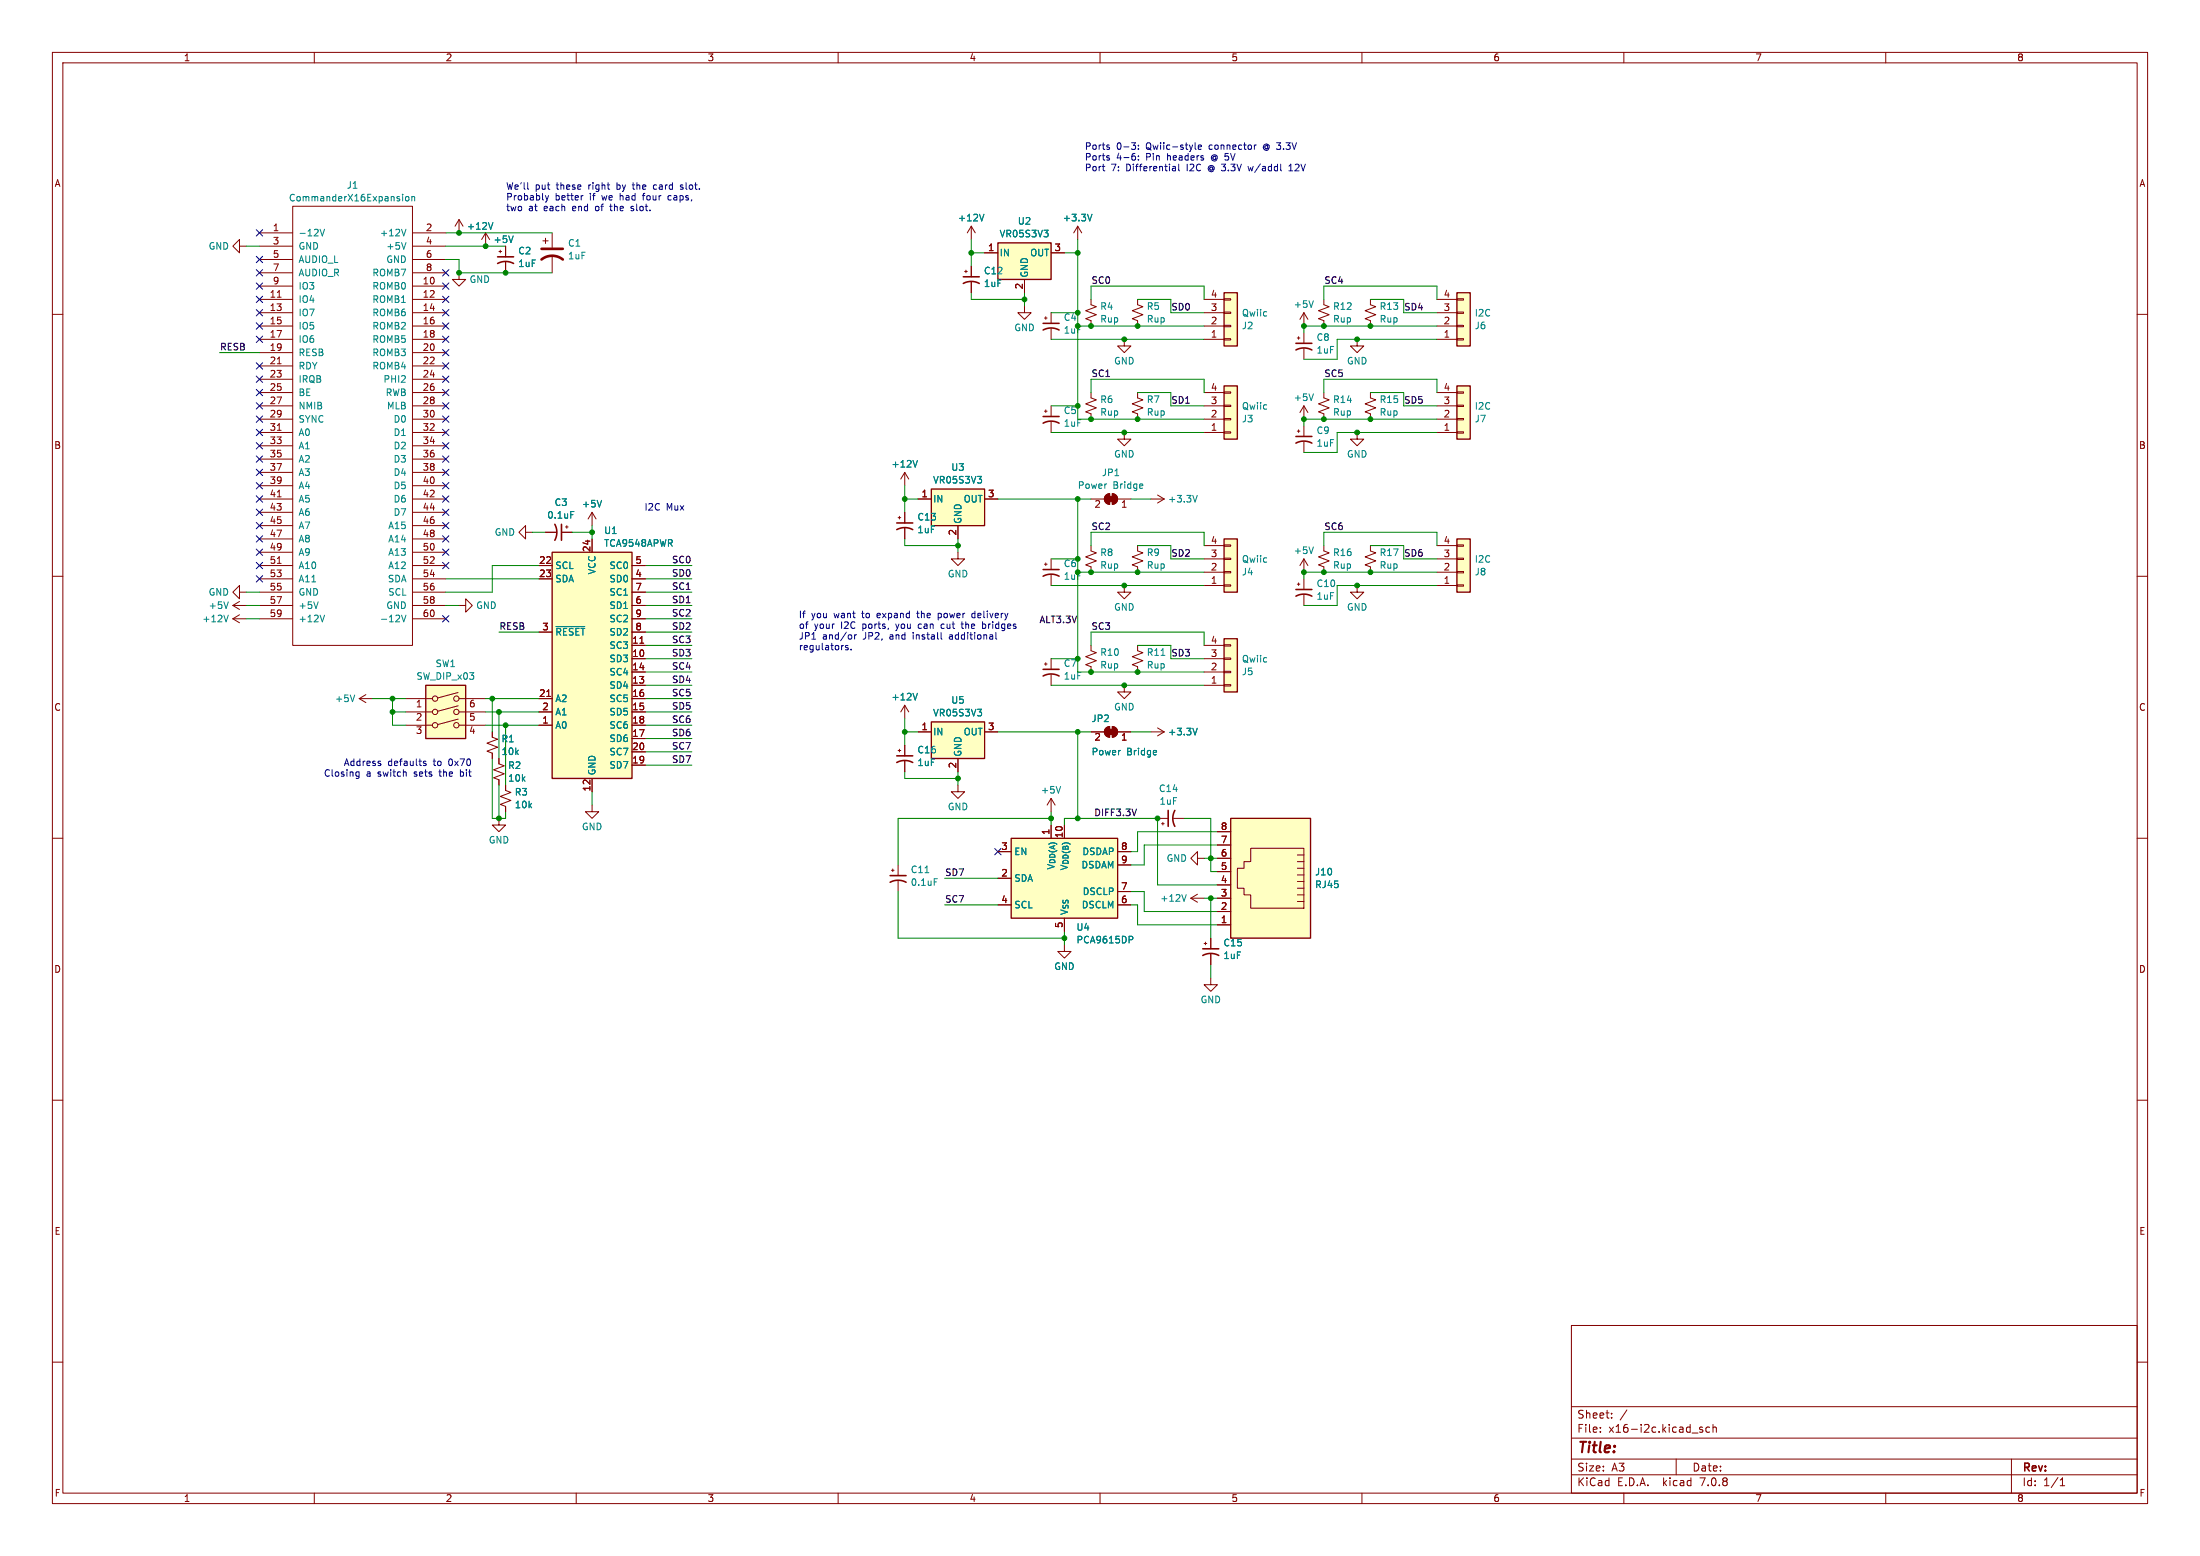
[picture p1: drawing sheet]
<svg xmlns="http://www.w3.org/2000/svg" width="420mm" height="297mm" viewBox="0 0 420 297" stroke-linecap="round" stroke-linejoin="round" font-family="sans-serif">
<g fill="none" stroke="#840000" stroke-width=".19">
<path d="M10 10h400v277h-400zM12 12h396v273h-396zM60 10v2M110 10v2M160 10v2M210 10v2M260 10v2M310 10v2M360 10v2M55.9 39.4h22.8v83.8h-22.8zM10 60h2M45.7 47v-1.3l-1.3 1.3 1.3 1.3v-1.3h1.3"/>
<path d="M49.5 59.7h6.4M49.5 57.2h6.4M49.5 44.5h6.4M49.5 54.6h6.4M49.5 47h6.4M49.5 49.5h6.4M49.5 52.1h6.4M52.9 56.7h.8M78.7 59.7h6.4M78.7 57.2h6.4M78.7 44.5h6.4M78.7 54.6h6.4"/>
<path d="M78.7 47h6.4M78.7 49.5h6.4M78.7 52.1h6.4M87.6 52.1v1.2h1.3l-1.3 1.3-1.2-1.3h1.2M87.6 41.9l-.7 1.3M87.6 41.9v2.6M87.6 41.9l.8 1.3M92.7 44.5l-.8 1.2M92.7 44.5v2.5M92.7 44.5l.8 1.2M95.2 48h.6M95.5 47.8v.5"/>
<path d="M96.5 47v2M96.5 50v2.1M103.6 46h1M104.1 45.5v1M105.4 44.5v2.7M105.4 48.8v3.3M184.1 51.8h.6M184.4 51.6v.5M185.4 43.2v2.5M185.4 50.8v2M185.4 53.8v2.1M185.4 43.2l-.7 1.3"/>
<path d="M185.4 43.2l.8 1.3M188 48.3h2.5M195.6 58.4v1.3h1.2l-1.2 1.3-1.3-1.3h1.3M195.6 53.3v2.6M200.7 59.7v2M200.7 48.3h2.5M205.7 43.2l-.7 1.3M205.7 43.2v2.5M205.7 43.2l.8 1.3M208.3 57.2v1l1 .3-2 .8 2 .8-2 .7 1 .4v1M217.2 57.2v1l1 .3-2 .8 2 .8-2 .7 1 .4v1M229.9 59.7h3.8"/>
<path d="M229.9 57.2h3.8M233.7 57h1.2v.3h-1.2zM233.7 59.6h1.2v.2h-1.2zM248.9 59.7v2.5M248.9 59.7l-.7 1.3M248.9 59.7l.8 1.3M252.7 57.2v1l1 .3-2 .8 2 .8-2 .7 1 .4v1M261.6 57.2v1l1 .3-2 .8 2 .8-2 .7 1 .4v1M274.3 59.7h3.8M274.3 57.2h3.8M278.1 57h1.3v.3h-1.3zM278.1 59.6h1.3v.2h-1.3z"/>
<path d="M408 60h2M49.5 64.8h6.4M49.5 62.2h6.4M49.5 77.5h6.4M49.5 74.9h6.4M49.5 67.3h6.4M49.5 69.9h6.4M49.5 72.4h6.4M52.9 69.4h.8M78.7 64.8h6.4M78.7 62.2h6.4M78.7 77.5h6.4"/>
<path d="M78.7 74.9h6.4M78.7 67.3h6.4M78.7 69.9h6.4M78.7 72.4h6.4M199.4 60.7h.5M199.4 78.5h.5M199.6 60.5v.5M199.6 78.2v.5M200.7 62.7v2.1M200.7 77.5v2M208.3 74.9v1l1 .4-2 .8 2 .8-2 .7 1 .4v1M214.6 64.8v1.2h1.3l-1.3 1.3-1.2-1.3h1.2"/>
<path d="M217.2 74.9v1l1 .4-2 .8 2 .8-2 .7 1 .4v1M229.9 64.8h3.8M229.9 62.2h3.8M229.9 77.5h3.8M229.9 74.9h3.8M233.7 62.1h1.2v.3h-1.2zM233.7 64.6h1.2v.3h-1.2zM233.7 74.8h1.2v.3h-1.2zM233.7 77.3h1.2v.3h-1.2zM233.7 79.9h1.2v.2h-1.2zM247.6 64.5h.6M247.9 64.3v.5"/>
<path d="M248.9 77.5l-.7 1.2M248.9 63.5v2M248.9 66.5v2.1M248.9 77.5v2.5M248.9 77.5l.8 1.2M252.7 74.9v1l1 .4-2 .8 2 .8-2 .7 1 .4v1M259.1 64.8v1.2h1.2l-1.2 1.3-1.3-1.3h1.3M261.6 74.9v1l1 .4-2 .8 2 .8-2 .7 1 .4v1M274.3 64.8h3.8M274.3 62.2h3.8M274.3 77.5h3.8M274.3 74.9h3.8"/>
<path d="M278.1 74.8h1.3v.3h-1.3zM278.1 77.3h1.3v.3h-1.3zM278.1 79.9h1.3v.2h-1.3zM278.1 62.1h1.3v.3h-1.3zM278.1 64.6h1.3v.3h-1.3zM49.5 95.3h6.4M49.5 82.6h6.4M49.5 80h6.4M49.5 85.1h6.4M49.5 87.6h6.4M49.5 90.2h6.4M49.5 92.7h6.4"/>
<path d="M49.5 97.8h6.4M52.9 82.1h.8M52.9 94.8h.8M78.7 95.3h6.4M78.7 82.6h6.4M78.7 80h6.4M78.7 85.1h6.4M78.7 87.6h6.4M78.7 90.2h6.4M78.7 92.7h6.4M78.7 97.8h6.4M113 97.8l-.7 1.3"/>
<path d="M113 97.8v2.5M113 97.8l.8 1.3M171.4 98.8h.6M171.7 98.6v.5M172.7 90.2l-.7 1.2M172.7 90.2v2.5M172.7 97.8v2M172.7 90.2l.8 1.2M175.3 95.3h2.5M188 95.3h2.5M200.7 80.5v2.1M208.3 95.3h2.5"/>
<path d="M211.1 94.5l.7-.3v2.1a1.02 1.02 0 0 1-.9-.7 1.02 1.02 0 0 1 .2-1.1zM212.3 94.2a1.02 1.02 0 0 1 1.1 1.1 1.02 1.02 0 0 1-1.1 1zM213.4 95.3h2.5M214.6 82.6v1.2h1.3l-1.3 1.3-1.2-1.3h1.2M219.7 95.3h2.5M221 94.5l1.2 .8M222.2 95.3l-1.2 .7M229.9 82.6h3.8M229.9 80h3.8M233.7 82.4h1.2v.3h-1.2zM247.6 82.3h.6M247.9 82v.6"/>
<path d="M248.9 81.3v2M248.9 84.3v2.1M259.1 82.6v1.2h1.2l-1.2 1.3-1.3-1.3h1.3M274.3 82.6h3.8M274.3 80h3.8M278.1 82.4h1.3v.3h-1.3zM10 110h2M44.4 115.6l1.3 .7M44.4 115.6h2.6M44.4 118.1l1.3 .8M44.4 118.1h2.6M45.7 113v-1.2l-1.3 1.2 1.3 1.3v-1.3h1.3"/>
<path d="M45.7 114.8l-1.3 .8M45.7 117.3l-1.3 .8M49.5 115.6h6.4M49.5 118.1h6.4M49.5 100.3h6.4M49.5 102.9h6.4M49.5 105.4h6.4M49.5 108h6.4M49.5 110.5h6.4M49.5 113h6.4M52.9 107.5h.8M78.7 115.6h6.4"/>
<path d="M78.7 118.1h6.4M78.7 100.3h6.4M78.7 102.9h6.4M78.7 105.4h6.4M78.7 108h6.4M78.7 110.5h6.4M78.7 113h6.4M87.6 115.6h1.3v-1.3l1.3 1.3-1.3 1.2v-1.2M100.3 101.6v-1.3l-1.2 1.3 1.2 1.3v-1.3h1.3M102.9 108h2.5M102.9 110.5h2.5M104.1 101.6h2.1"/>
<path d="M107.2 101.6h2M107.9 100.6h.6M108.2 100.3v.5M113 102.9v2.5M120.6 115.6h2.6M120.6 118.1h2.6M120.6 108h2.6M120.6 110.5h2.6M120.6 113h2.6M172.7 100.8v2.1M182.9 105.4v1.3h1.2l-1.2 1.3-1.3-1.3h1.3M182.9 100.3v2.6"/>
<path d="M199.4 107.7h.5M199.6 107.4v.6M200.7 106.7v2M200.7 109.7v2.1M208.3 104.1v1.1l1 .3-2 .8 2 .8-2 .7 1 .4v1M214.6 111.8v1.2h1.3l-1.3 1.3-1.2-1.3h1.2M217.2 104.1v1.1l1 .3-2 .8 2 .8-2 .7 1 .4v1M229.9 111.8h3.8M229.9 109.2h3.8M229.9 106.7h3.8M229.9 104.1h3.8M233.7 104h1.2v.3h-1.2z"/>
<path d="M233.7 106.6h1.2v.2h-1.2zM233.7 109.1h1.2v.2h-1.2zM233.7 111.6h1.2v.3h-1.2zM247.6 111.5h.6M247.9 111.3v.5M248.9 106.7v2.5M248.9 110.5v2M248.9 113.5v2.1M248.9 106.7l-.7 1.3M248.9 106.7l.8 1.3M252.7 104.1v1.1l1 .3-2 .8 2 .8-2 .7 1 .4v1M259.1 111.8v1.2h1.2l-1.2 1.3-1.3-1.3h1.3"/>
<path d="M261.6 104.1v1.1l1 .3-2 .8 2 .8-2 .7 1 .4v1M274.3 111.8h3.8M274.3 109.2h3.8M274.3 106.7h3.8M274.3 104.1h3.8M278.1 104h1.3v.3h-1.3zM278.1 106.6h1.3v.2h-1.3zM278.1 109.1h1.3v.2h-1.3zM278.1 111.6h1.3v.3h-1.3zM408 110h2M68.6 133.4l1.2 .7M68.6 133.4h2.5"/>
<path d="M69.8 132.6l-1.2 .8M77.5 133.4h5M77.5 135.9h5M77.5 138.4h5M87.5 137.3l-3.9 1M87.5 134.7l-3.9 1.1M87.5 132.2l-3.9 1M87.6 133.4h5.1M87.6 135.9h5.1M87.6 138.4h5.1M94 139.7v1l1 .4-2 .8 2 .7-2 .8 1 .4v1M102.9 133.4h2.5"/>
<path d="M102.9 135.9h2.5M102.9 138.4h2.5M102.9 120.7h2.5M104.4 132.9h.7M120.6 130.8h2.6M120.6 128.3h2.6M120.6 125.7h2.6M120.6 123.2h2.6M120.6 133.4h2.6M120.6 135.9h2.6M120.6 138.4h2.6M120.6 120.7h2.6"/>
<path d="M122.2 122.8h.7M172.7 134.6v2.6M172.7 134.6l-.7 1.3M172.7 134.6l.8 1.3M175.3 139.7h2.5M188 139.7h2.5M199.4 126.7h.5M199.6 126.5v.5M200.7 125.7v2.1M200.7 128.8v2M208.3 123.2v1l1 .4-2 .7 2 .8-2 .8 1 .4v1M208.3 139.7h2.5"/>
<path d="M211.1 139l.7-.3v2a1.02 1.02 0 0 1-.9-.6 1.02 1.02 0 0 1 .2-1.1zM212.3 138.7a1.02 1.02 0 0 1 1.1 1 1.02 1.02 0 0 1-1.1 1zM213.4 139.7h2.5M214.6 130.8v1.3h1.3l-1.3 1.3-1.2-1.3h1.2M217.2 123.2v1l1 .4-2 .7 2 .8-2 .8 1 .4v1M219.7 139.7h2.5M221 138.9l1.2 .8M222.2 139.7l-1.2 .8M229.9 130.8h3.8M229.9 128.3h3.8M229.9 125.7h3.8M229.9 123.2h3.8"/>
<path d="M233.7 123.1h1.2v.2h-1.2zM233.7 125.6h1.2v.3h-1.2zM233.7 128.1h1.2v.3h-1.2zM233.7 130.7h1.2v.2h-1.2zM10 160h2M95.2 156.2v1.3h1.3l-1.3 1.3-1.2-1.3h1.2M95.2 144.8v1l1.1 .4-2.1 .7 2.1 .8-2.1 .8 1 .3v1.1M96.5 149.9v1l1 .4-2 .7 2 .8-2 .7 1 .4v1M113 153.7v1.2h1.3l-1.3 1.3-1.2-1.3h1.2M113 148.6v2.5M120.6 141h2.6M120.6 146.1h2.6"/>
<path d="M120.6 143.5h2.6M171.4 143.3h.6M171.7 143v.5M172.7 142.2v2.1M172.7 145.3v2M182.9 149.9v1.2h1.2l-1.2 1.3-1.3-1.3h1.3M182.9 144.8v2.5M200.7 152.4l-.8 1.3M200.7 152.4v2.5M200.7 152.4l.7 1.3M221 156.2h2M221.7 157.2h.5"/>
<path d="M222 157v.5M224 156.2h2.1M232.4 158.8h2.5M408 160h2M170.2 166.1h.5M170.4 165.9v.5M171.4 165.1v2M171.4 168.1v2.1M190.5 167.6h2.5M190.5 162.6h2.5M190.5 172.7h2.5M203.2 175.3v2.5"/>
<path d="M213.4 162.6h2.5M213.4 172.7h2.5M213.4 170.2h2.5M213.4 165.1h2.5M227.3 171.5l1.3 .7M227.3 171.5h2.6M228.6 163.8v-1.2l-1.3 1.2 1.3 1.3v-1.3h1.3M228.6 170.7l-1.3 .8M230.1 179.8v.5M231.1 179.1v2M232.4 171.5h2.5M232.4 176.5h2.5"/>
<path d="M232.4 174h2.5M232.4 168.9h2.5M232.4 166.4h2.5M232.4 163.8h2.5M232.4 161.3h2.5M238.8 161.9h10.1v11.5h-10.1v-2.6h-1.3v-1.3h-1.3v-3.8h1.3v-1.2h1.3zM247.6 172.1h1.3M247.6 170.8h1.3M247.6 169.5h1.3M247.6 168.3h1.3M247.6 167h1.3M247.6 165.7h1.3"/>
<path d="M247.6 164.5h1.3M247.6 163.2h1.3M203.2 180.3v1.3h1.3l-1.3 1.3-1.3-1.3h1.3M229.9 180.1h.5M231.1 186.7v1.3h1.3l-1.3 1.2-1.2-1.2h1.2M231.1 182.1v2.1M10 210h2M408 210h2M10 260h2M300 253h108v32h-108zM408 260h2M300 278.5h108"/>
<path d="M300 274.5h108M300 268.5h108M305.5 273.2v.2M305.5 272.5v.1M307.7 270.5v.2M307.7 269.8v.1M310.6 269.1l-1.3 1.9M320 278.5v3M325 272.5l-.3-.1-.3 .2 .1 .2 .5 .2v.3h-.6M326.4 272.5l-.5-.1-.2 .3 .1 .6h.6M327 272.5l.2-.1 .4 .1 .1 .9M327 271.9v1.5"/>
<path d="M384 278.5v6.5M60 285v2M110 285v2M160 285v2M210 285v2M260 285v2M300 281.5h108M310 285v2M360 285v2M393.3 283.6h.9M393.3 282.5l.4-.4v1.5"/>
<circle cx="83.1" cy="135.9" r=".51"/>
<circle cx="83.1" cy="138.4" r=".51"/>
<circle cx="83.1" cy="133.4" r=".51"/>
<circle cx="87.1" cy="133.4" r=".51"/>
<circle cx="87.1" cy="135.9" r=".51"/>
<circle cx="87.1" cy="138.4" r=".51"/>
</g>
<g fill="#ffffc2" stroke="#ffffc2" stroke-width=".19">
<path d="M233.7 55.9h2.5v10.1h-2.5z"/>
<path d="M177.8 93.3h10.2v7h-10.2z"/>
<path d="M233.7 73.7h2.5v10.1h-2.5z"/>
<path d="M177.8 137.8h10.2v7h-10.2z"/>
<path d="M193 160h20.4v15.3h-20.4z"/>
<path d="M234.9 156.2h15.3v22.9h-15.3z"/>
<path d="M233.7 102.9h2.5v10.1h-2.5z"/>
<path d="M233.7 121.9h2.5v10.2h-2.5z"/>
<path d="M278.1 73.7h2.6v10.1h-2.6z"/>
<path d="M278.1 55.9h2.6v10.1h-2.6z"/>
<path d="M81.3 130.8h7.6v10.2h-7.6z"/>
<path d="M278.1 102.9h2.6v10.1h-2.6z"/>
<path d="M190.5 46.4h10.2v6.9h-10.2z"/>
<path d="M105.4 105.4h15.2v43.2h-15.2z"/>
</g>
<g fill="none" stroke="#840000" stroke-width=".25">
<path d="M190.5 46.4h10.2v6.9h-10.2zM233.7 55.9h2.5v10.1h-2.5zM278.1 55.9h2.6v10.1h-2.6zM233.7 73.7h2.5v10.1h-2.5zM278.1 73.7h2.6v10.1h-2.6zM177.8 93.3h10.2v7h-10.2zM105.4 105.4h15.2v43.2h-15.2zM233.7 102.9h2.5v10.1h-2.5zM278.1 102.9h2.6v10.1h-2.6zM81.3 130.8h7.6v10.2h-7.6zM177.8 137.8h10.2v7h-10.2zM233.7 121.9h2.5v10.2h-2.5z"/>
<path d="M234.9 156.2h15.3v22.9h-15.3zM193 160h20.4v15.3h-20.4z"/>
</g>
<g fill="none" stroke="#008484" stroke-width=".19">
<path d="M76.9 37.1v.1M76.9 37.5v.9M77.5 37.6l.3-.1 .3 .3v.3l-.3 .3-.3-.1-.1-.2zM78.6 37.6l.2-.1 .3 .1 .1 .8M78.6 37.5v.9M61.1 43.8l.4 1.2 .5-1.2M77.5 43.8l-.4 1.2M77.5 46.3l-.4 1.3M94.1 42.5l-.4 1.3M98 45l-.5 1.3M187.8 40.9l-.4 1.3M199.3 43.9h.8l-.4 .5"/>
<path d="M200 44.5v.6M208.5 40.9l-.5 1.3M250.7 57.4l-.4 1.3M250.7 75.2l-.4 1.3M109 97.6h.6M114.8 95.5l-.4 1.3M175.1 87.9l-.4 1.3M186.6 90.9h.8l-.4 .5M187.3 91.5v.6M218.1 92.4l.1 .3-.6 .1M228.6 94.6l-.5 1.2M43.6 114.9l-.4 1.2"/>
<path d="M43.6 117.4l-.4 1.3M60.7 114.9l-.4 1.2M62 117.4l-.5 1.3M76.7 117.4l.4 1.3 .4-1.3M106.1 119.6h5.5M250.7 104.4l-.4 1.3M67.7 132.7l-.4 1.2M175.1 132.3l-.4 1.3M186.6 135.4h.8l-.4 .5M187.3 136v.5M221.7 125.1h.7M228.6 139l-.5 1.3"/>
<path d="M202.5 150.1l-.4 1.3M220.7 143.3l.1 .2-.6 .2M176.6 166.6h.7M178.3 167.7h.7M215.5 178.7h.5l.3 .3-.2 .3-.6 .1M226.5 170.8l-.5 1.2"/>
</g>
<g fill="#840000" stroke="#840000" stroke-width=".19">
<path d="M211.6 94.7h1v1.1h-1z"/>
<path d="M212.3 94.2a1.02 1.02 0 0 1 1.1 1.1 1.02 1.02 0 0 1-1.1 1z"/>
<path d="M211.1 94.5l.7-.3v2.1a1.02 1.02 0 0 1-.9-.7 1.02 1.02 0 0 1 .2-1.1z"/>
<path d="M211.6 139.2h1v1h-1z"/>
<path d="M212.3 138.7a1.02 1.02 0 0 1 1.1 1 1.02 1.02 0 0 1-1.1 1z"/>
<path d="M211.1 139l.7-.3v2a1.02 1.02 0 0 1-.9-.6 1.02 1.02 0 0 1 .2-1.1z"/>
</g>
<g fill="none" stroke="#840000" stroke-width=".3">
<path d="M95 50.3a3.2 3.2 0 0 1 3 0M95 49h3M183.9 54.1a3.2 3.2 0 0 1 3 0M183.9 52.8h3M199.1 63a3.2 3.2 0 0 1 3.1 0M199.1 61.7h3.1M199.1 79.5h3.1M247.4 66.8a3.2 3.2 0 0 1 3 0M247.4 65.5h3M171.2 99.8h3M199.1 80.8a3.2 3.2 0 0 1 3.1 0M247.4 84.6a3.2 3.2 0 0 1 3 0"/>
<path d="M247.4 83.3h3M105.9 100.1a3.2 3.2 0 0 1 0 3M107.2 100.1v3M171.2 101.1a3.2 3.2 0 0 1 3 0M199.1 110a3.2 3.2 0 0 1 3.1 0M199.1 108.7h3.1M247.4 113.8a3.2 3.2 0 0 1 3 0M247.4 112.5h3M199.1 129a3.2 3.2 0 0 1 3.1 0M199.1 127.8h3.1M171.2 145.5a3.2 3.2 0 0 1 3 0M171.2 144.3h3"/>
<path d="M223 154.7v3M224.3 154.7a3.2 3.2 0 0 0 0 3M169.9 168.4a3.2 3.2 0 0 1 3.1 0M169.9 167.1h3.1M229.6 182.4a3.2 3.2 0 0 1 3.1 0M229.6 181.1h3.1"/>
</g>
<path d="M103.4 49.5a3.3 3.3 0 0 1 4 0M103.4 47.5h4" fill="none" stroke="#840000" stroke-width=".51"/>
<g fill="none" stroke="#0000c2" stroke-width=".19">
<path d="M100.8 36.1h.1M104.1 37.3l.3 .9M104.4 38.2l-.2 .3M104.7 37.3l-.3 .9M111.3 37.3l-.2 .1M116.4 39.4h.5M116.6 39v1.2M120.7 35.3h.5M120.8 39.4l-.4 .2 .1 .1 .3 .1M120.9 34.9v1.2M122.6 37.3h.5M122.9 37l-.1 1.2"/>
<path d="M125.2 35.3h-.2l-.3 .2 .1 .5 .4 .1M128 37.3h-.2l-.3 .3 .1 .5 .4 .1M130.4 35.4l-.3-.1-.2 .2 .5 .4M130.4 36l-.2 .1h-.3M210.4 31.8h.5M210.8 32.6h.1M211.6 28.1l.2 .2-.2 .2M211.6 30.1l.2 .2-.2 .3M211.6 27.7h.2M211.6 29.7l.2 .1M216 27.2h.8l-.4 .5M216.4 29.3h.3"/>
<path d="M216.5 27.7l.3 .3v.3l-.3 .2M216.5 29.8l.3 .2v.3l-.3 .3M217.3 28.4v.1M217.3 27.7v.2M217.3 29.8v.1M217.3 30.4v.2M224 31.8l.4 .1v.7M224.4 32.5l-.4 .1M224.4 32.1h-.4M225 31.3v1.1l.2 .2M228.2 27.2v1.1l.1 .2M228.8 28.1l.6-.1-.1-.3h-.4l-.1 .2v.6h.5"/>
<path d="M230.8 31.8a.58 .58 0 0 0 0 .8M231.4 29.7a.58 .58 0 0 0 0 .9M238.3 31.8l.2 .8 .2-.6M239.8 27.7l-.3 .2M241.3 27.7a.58 .58 0 0 0 0 .8M246.1 32.6h.7M246.1 31.7l.3-.4v1.3M120.4 40.2h.4M175 117.1h.5M175.2 116.6v1.3M175.5 119.1l-.2 .3v.3l.2 .3M179.1 117.1v1.2"/>
<path d="M179.1 117.9h.4M179.5 117.1h-.4M180.1 119.1l-.3 .1-.1 .2v.4l.4 .2M183.5 119.1h.4M183.6 118.7v1.1l.3 .2M186.1 117.1h-.3l-.3 .2 .1 .6h.5M187.6 119.2l.3-.1 .3 .3-.1 .5h-.5M161.9 123.3l-.3-.1-.2 .2 .1 .2 .4 .1v.3h-.5M162.5 123.9v.1M163.1 121.2v.8M163.5 121.2l-.4 .2M179.7 121.9l.1 .1"/>
<path d="M181.4 121.2h-.1M181.4 121.5l-.2 .2 .2 .3M190.1 120.7v1.1l.2 .2M68.1 148.1h.4M68.1 147.4h.4M68.5 147.3v1.1l-.1 .1-.3 .1M72.5 145.7l.2 .2-.2 .2M72.5 145.3h.2M81.3 145.3h-.3l-.2 .2 .1 .1 .4 .2v.3h-.5M87.9 146.9v1.3M87.9 148.1l.1 .1M88 147.3l-.1 .1"/>
</g>
<g fill="none" stroke="#008400" stroke-width=".19">
<path d="M47 47h2.5M85.1 47h11.4M85.1 49.5h2.5v2.6h17.8M85.1 44.5h20.3M185.4 55.9v1.3h10.2M185.4 48.3h2.6M185.4 45.7v5.1M195.6 55.9v2.5M200.7 59.7h5M203.2 48.3h2.5M205.7 45.7v34.3h24.2M208.3 57.2v-2.6h21.6v2.6"/>
<path d="M217.2 57.2h6.3v2.5h6.4M252.7 57.2v-2.6h21.6v2.6M261.6 57.2h6.4v2.5h6.3M41.9 67.3h7.6M200.7 77.5h5M200.7 64.8h29.2M205.7 62.2h24.2M208.3 74.9v-2.5h21.6v2.5M217.2 74.9h6.3v2.6h6.4M252.7 74.9v-2.5h21.6v2.5M261.6 74.9h6.4v2.6h6.3M274.3 62.2h-25.4v1.3"/>
<path d="M274.3 64.8h-19v3.8h-6.4M172.7 92.7v5.1M172.7 95.3h2.6M190.5 95.3h17.8M200.7 82.6h29.2M205.7 95.3v33h24.2M215.9 95.3h3.8M274.3 80h-25.4v1.3M274.3 82.6h-19v3.8h-6.4M47 115.6h2.5M47 113h2.5M47 118.1h2.5"/>
<path d="M85.1 115.6h2.5M85.1 110.5h17.8M101.6 101.6h2.5M102.9 108h-8.9v5h-8.9M109.2 101.6h3.8M113 100.3v2.6M123.2 115.6h8.9M123.2 113h8.9M123.2 118.1h8.9M123.2 110.5h8.9M123.2 108h8.9M172.7 102.9v1.2h10.2"/>
<path d="M182.9 102.9v2.5M200.7 106.7h5M200.7 111.8h29.2M205.7 109.2h24.2M208.3 104.1v-2.5h21.6v2.5M217.2 104.1h6.3v2.6h6.4M252.7 104.1v-2.5h21.6v2.5M261.6 104.1h6.4v2.6h6.3M274.3 111.8h-19v3.8h-6.4M274.3 109.2h-25.4v1.3M71.1 133.4h6.4M74.9 135.9h2.6"/>
<path d="M74.9 133.4v5h2.6M92.7 135.9h10.2M92.7 138.4h10.2M92.7 133.4h10.2M94 133.4v6.3M95.2 135.9v8.9M95.2 120.7h7.7M96.5 138.4v11.5M123.2 135.9h8.9M123.2 138.4h8.9M123.2 120.7h8.9M123.2 133.4h8.9"/>
<path d="M123.2 128.3h8.9M123.2 123.2h8.9M123.2 130.8h8.9M123.2 125.7h8.9M172.7 137.2v5M172.7 139.7h2.6M190.5 139.7h17.8M200.7 130.8h29.2M200.7 125.7h5M205.7 139.7v16.5M208.3 123.2v-2.5h21.6v2.5M215.9 139.7h3.8"/>
<path d="M217.2 123.2h6.3v2.5h6.4M94 144.8v11.4h2.5v-1.3M95.2 149.9v6.3M113 151.1v2.6M123.2 146.1h8.9M123.2 141h8.9M123.2 143.5h8.9M172.7 147.3v1.3h10.2M182.9 147.3v2.6M200.7 156.2h-29.3v8.9M200.7 154.9v2.6M203.2 157.5v-1.3h17.8v12.7h11.4"/>
<path d="M226.1 156.2h5v10.2h1.3M232.4 158.8h-15.2v3.8h-1.3M171.4 170.2v8.9h31.8M180.3 172.7h10.2M180.3 167.6h10.2M203.2 177.8v2.5M215.9 172.7h1.3v3.8h15.2M215.9 170.2h2.5v3.8h14M229.9 171.5h2.5M229.9 163.8h2.5M231.1 171.5v7.6M232.4 161.3h-14v3.8h-2.5"/>
<path d="M231.1 184.2v2.5"/>
</g>
<g fill="none" stroke="#000084" stroke-width=".19">
<path d="M48.9 56.5l1.2 1.3M48.9 43.8l1.2 1.3M48.9 54l1.2 1.2M48.9 59.1l1.2 1.2M48.9 48.9l1.2 1.2M48.9 51.5l1.2 1.2M50.1 56.5l-1.2 1.3M50.1 43.8l-1.2 1.3M50.1 54l-1.2 1.2M50.1 59.1l-1.2 1.2M50.1 48.9l-1.2 1.2M50.1 51.5l-1.2 1.2"/>
<path d="M84.5 54l1.2 1.2M84.5 56.5l1.2 1.3M84.5 51.5l1.2 1.2M84.5 59.1l1.2 1.2M85.7 54l-1.2 1.2M85.7 56.5l-1.2 1.3M85.7 51.5l-1.2 1.2M85.7 59.1l-1.2 1.2M48.9 79.4l1.2 1.2M48.9 71.8l1.2 1.2M48.9 64.2l1.2 1.2M48.9 76.9l1.2 1.2"/>
<path d="M48.9 69.2l1.2 1.3M48.9 74.3l1.2 1.2M48.9 61.6l1.2 1.2M50.1 79.4l-1.2 1.2M50.1 71.8l-1.2 1.2M50.1 64.2l-1.2 1.2M50.1 76.9l-1.2 1.2M50.1 69.2l-1.2 1.3M50.1 74.3l-1.2 1.2M50.1 61.6l-1.2 1.2M84.5 61.6l1.2 1.2M84.5 76.9l1.2 1.2"/>
<path d="M84.5 79.4l1.2 1.2M84.5 64.2l1.2 1.2M84.5 71.8l1.2 1.2M84.5 66.7l1.2 1.2M84.5 74.3l1.2 1.2M84.5 69.2l1.2 1.3M85.7 61.6l-1.2 1.2M85.7 76.9l-1.2 1.2M85.7 74.3l-1.2 1.2M85.7 66.7l-1.2 1.2M85.7 71.8l-1.2 1.2M85.7 79.4l-1.2 1.2"/>
<path d="M85.7 64.2l-1.2 1.2M85.7 69.2l-1.2 1.3M48.9 97.2l1.2 1.2M48.9 89.6l1.2 1.2M48.9 87l1.2 1.2M48.9 92.1l1.2 1.2M48.9 94.6l1.2 1.3M48.9 81.9l1.2 1.3M48.9 84.5l1.2 1.2M48.9 99.7l1.2 1.2M50.1 89.6l-1.2 1.2M50.1 87l-1.2 1.2"/>
<path d="M50.1 97.2l-1.2 1.2M50.1 99.7l-1.2 1.2M50.1 92.1l-1.2 1.2M50.1 94.6l-1.2 1.3M50.1 81.9l-1.2 1.3M50.1 84.5l-1.2 1.2M84.5 94.6l1.2 1.3M84.5 99.7l1.2 1.2M84.5 92.1l1.2 1.2M84.5 97.2l1.2 1.2M84.5 84.5l1.2 1.2M84.5 81.9l1.2 1.3"/>
<path d="M84.5 87l1.2 1.2M84.5 89.6l1.2 1.2M85.7 94.6l-1.2 1.3M85.7 99.7l-1.2 1.2M85.7 92.1l-1.2 1.2M85.7 97.2l-1.2 1.2M85.7 84.5l-1.2 1.2M85.7 81.9l-1.2 1.3M85.7 87l-1.2 1.2M85.7 89.6l-1.2 1.2M48.9 109.9l1.2 1.2M48.9 102.3l1.2 1.2"/>
<path d="M48.9 107.3l1.2 1.3M48.9 104.8l1.2 1.2M50.1 109.9l-1.2 1.2M50.1 102.3l-1.2 1.2M50.1 107.3l-1.2 1.3M50.1 104.8l-1.2 1.2M84.5 117.5l1.2 1.2M84.5 107.3l1.2 1.3M84.5 102.3l1.2 1.2M84.5 104.8l1.2 1.2M85.7 117.5l-1.2 1.2M85.7 107.3l-1.2 1.3"/>
<path d="M85.7 102.3l-1.2 1.2M85.7 104.8l-1.2 1.2M189.9 162l1.2 1.2M191.1 162l-1.2 1.2"/>
</g>
<g fill="#008400" stroke="#008400" stroke-width=".19">
<circle cx="95.2" cy="156.2" r=".46"/>
<circle cx="95.2" cy="135.9" r=".46"/>
<circle cx="96.5" cy="138.4" r=".46"/>
<circle cx="94" cy="133.4" r=".46"/>
<circle cx="92.7" cy="47" r=".46"/>
<circle cx="87.6" cy="44.5" r=".46"/>
<circle cx="87.6" cy="52.1" r=".46"/>
<circle cx="96.5" cy="52.1" r=".46"/>
<circle cx="74.9" cy="135.9" r=".46"/>
<circle cx="74.9" cy="133.4" r=".46"/>
<circle cx="113" cy="101.6" r=".46"/>
<circle cx="208.3" cy="80" r=".46"/>
<circle cx="217.2" cy="80" r=".46"/>
<circle cx="214.6" cy="82.6" r=".46"/>
<circle cx="214.6" cy="64.8" r=".46"/>
<circle cx="217.2" cy="62.2" r=".46"/>
<circle cx="259.1" cy="64.8" r=".46"/>
<circle cx="252.7" cy="62.2" r=".46"/>
<circle cx="248.9" cy="80" r=".46"/>
<circle cx="252.7" cy="80" r=".46"/>
<circle cx="248.9" cy="62.2" r=".46"/>
<circle cx="259.1" cy="82.6" r=".46"/>
<circle cx="261.6" cy="80" r=".46"/>
<circle cx="261.6" cy="62.2" r=".46"/>
<circle cx="259.1" cy="111.8" r=".46"/>
<circle cx="261.6" cy="109.2" r=".46"/>
<circle cx="248.9" cy="109.2" r=".46"/>
<circle cx="252.7" cy="109.2" r=".46"/>
<circle cx="205.7" cy="62.2" r=".46"/>
<circle cx="208.3" cy="62.2" r=".46"/>
<circle cx="205.7" cy="77.5" r=".46"/>
<circle cx="205.7" cy="59.7" r=".46"/>
<circle cx="205.7" cy="48.3" r=".46"/>
<circle cx="195.6" cy="57.2" r=".46"/>
<circle cx="185.4" cy="48.3" r=".46"/>
<circle cx="182.9" cy="104.1" r=".46"/>
<circle cx="172.7" cy="95.3" r=".46"/>
<circle cx="205.7" cy="106.7" r=".46"/>
<circle cx="205.7" cy="95.3" r=".46"/>
<circle cx="217.2" cy="109.2" r=".46"/>
<circle cx="208.3" cy="109.2" r=".46"/>
<circle cx="205.7" cy="109.2" r=".46"/>
<circle cx="214.6" cy="111.8" r=".46"/>
<circle cx="200.7" cy="156.2" r=".46"/>
<circle cx="205.7" cy="156.2" r=".46"/>
<circle cx="182.9" cy="148.6" r=".46"/>
<circle cx="205.7" cy="139.7" r=".46"/>
<circle cx="172.7" cy="139.7" r=".46"/>
<circle cx="221" cy="156.2" r=".46"/>
<circle cx="203.2" cy="179.1" r=".46"/>
<circle cx="231.1" cy="171.5" r=".46"/>
<circle cx="231.1" cy="163.8" r=".46"/>
<circle cx="205.7" cy="125.7" r=".46"/>
<circle cx="208.3" cy="128.3" r=".46"/>
<circle cx="214.6" cy="130.8" r=".46"/>
<circle cx="217.2" cy="128.3" r=".46"/>
</g>
<text font-size="2.8" fill="#840000" x="301" y="277.9">Title:</text>
<g font-size="2.1" fill="#840000">
<text x="301" y="273.7">File:</text>
<text x="301" y="271">Sheet:</text>
<text x="307.1" y="273.7">x16-i2c.kicad_sch</text>
<text x="301" y="281.1">Size:</text>
<text x="307.6" y="281.1">A3</text>
<text x="323" y="281.1">Date:</text>
<text x="386" y="281.3">Rev:</text>
<text x="301" y="283.9">KiCad</text>
<text x="308.7" y="283.9">E.D.A.</text>
<text x="317.6" y="283.9">kicad</text>
<text x="324.8" y="283.9">7.0.8</text>
<text x="386" y="283.9">Id:</text>
<text x="390.1" y="283.9">1/1</text>
</g>
<g font-size="1.8" fill="#840000">
<text x="35" y="11.9">1</text>
<text x="85" y="11.9">2</text>
<text x="135" y="11.9">3</text>
<text x="185" y="11.9">4</text>
<text x="235" y="11.9">5</text>
<text x="285" y="11.9">6</text>
<text x="335" y="11.9">7</text>
<text x="385" y="11.9">8</text>
<text x="10.3" y="35.9">A</text>
<text x="408.3" y="35.9">A</text>
<text x="52" y="44.2">1</text>
<text x="52" y="46.7">3</text>
<text x="81.2" y="44.2">2</text>
<text x="81.2" y="46.7">4</text>
<text x="52" y="49.3">5</text>
<text x="52" y="51.8">7</text>
<text x="81.2" y="49.3">6</text>
<text x="81.2" y="51.8">8</text>
<text x="188.5" y="48">1</text>
<text x="201.2" y="48">3</text>
<text x="51.4" y="56.9">11</text>
<text x="51.4" y="59.4">13</text>
<text x="52" y="54.4">9</text>
<text x="80.6" y="54.4">10</text>
<text x="80.6" y="56.9">12</text>
<text x="80.6" y="59.4">14</text>
<text x="195.3" y="55.3" transform="rotate(-90 195.3 55.3)">2</text>
<text x="231.1" y="59.4">3</text>
<text x="231.1" y="56.9">4</text>
<text x="275.5" y="59.4">3</text>
<text x="275.5" y="56.9">4</text>
<text x="51.4" y="62">15</text>
<text x="51.4" y="64.5">17</text>
<text x="80.6" y="62">16</text>
<text x="80.6" y="64.5">18</text>
<text x="231.1" y="64.5">1</text>
<text x="231.1" y="62">2</text>
<text x="275.5" y="64.5">1</text>
<text x="275.5" y="62">2</text>
<text x="51.4" y="67.1">19</text>
<text x="51.4" y="69.6">21</text>
<text x="80.6" y="67.1">20</text>
<text x="80.6" y="69.6">22</text>
<text x="51.4" y="72.1">23</text>
<text x="51.4" y="74.7">25</text>
<text x="51.4" y="77.2">27</text>
<text x="80.6" y="72.1">24</text>
<text x="80.6" y="74.7">26</text>
<text x="80.6" y="77.2">28</text>
<text x="231.1" y="77.2">3</text>
<text x="231.1" y="74.7">4</text>
<text x="275.5" y="77.2">3</text>
<text x="275.5" y="74.7">4</text>
<text x="51.4" y="79.8">29</text>
<text x="51.4" y="82.3">31</text>
<text x="80.6" y="79.8">30</text>
<text x="80.6" y="82.3">32</text>
<text x="231.1" y="82.3">1</text>
<text x="231.1" y="79.8">2</text>
<text x="275.5" y="82.3">1</text>
<text x="275.5" y="79.8">2</text>
<text x="10.3" y="85.9">B</text>
<text x="51.4" y="84.8">33</text>
<text x="51.4" y="87.4">35</text>
<text x="51.4" y="89.9">37</text>
<text x="80.6" y="84.8">34</text>
<text x="80.6" y="87.4">36</text>
<text x="80.6" y="89.9">38</text>
<text x="408.2" y="85.9">B</text>
<text x="51.4" y="92.5">39</text>
<text x="51.4" y="95">41</text>
<text x="80.6" y="92.5">40</text>
<text x="80.6" y="95">42</text>
<text x="175.8" y="95">1</text>
<text x="188.5" y="95">3</text>
<text x="51.4" y="97.5">43</text>
<text x="51.4" y="100.1">45</text>
<text x="80.6" y="97.5">44</text>
<text x="80.6" y="100.1">46</text>
<text x="208.8" y="97.2">2</text>
<text x="213.9" y="97.2">1</text>
<text x="51.4" y="102.6">47</text>
<text x="51.4" y="105.2">49</text>
<text x="51.4" y="107.7">51</text>
<text x="80.6" y="102.6">48</text>
<text x="80.6" y="105.2">50</text>
<text x="80.6" y="107.7">52</text>
<text x="102.8" y="107.7">22</text>
<text x="112.8" y="105.5" transform="rotate(-90 112.8 105.5)">24</text>
<text x="121.2" y="107.7">5</text>
<text x="182.6" y="102.3" transform="rotate(-90 182.6 102.3)">2</text>
<text x="231.1" y="106.4">3</text>
<text x="231.1" y="103.9">4</text>
<text x="275.5" y="106.4">3</text>
<text x="275.5" y="103.9">4</text>
<text x="51.4" y="110.2">53</text>
<text x="51.4" y="112.8">55</text>
<text x="80.6" y="110.2">54</text>
<text x="80.6" y="112.8">56</text>
<text x="102.8" y="110.2">23</text>
<text x="121.2" y="110.2">4</text>
<text x="121.2" y="112.8">7</text>
<text x="231.1" y="111.5">1</text>
<text x="231.1" y="109">2</text>
<text x="275.5" y="111.5">1</text>
<text x="275.5" y="109">2</text>
<text x="51.4" y="115.3">57</text>
<text x="51.4" y="117.9">59</text>
<text x="80.6" y="115.3">58</text>
<text x="80.6" y="117.9">60</text>
<text x="121.2" y="115.3">6</text>
<text x="121.2" y="117.9">9</text>
<text x="103.4" y="120.4">3</text>
<text x="120.6" y="125.5">10</text>
<text x="120.6" y="122.9">11</text>
<text x="121.2" y="120.4">8</text>
<text x="231.1" y="125.5">3</text>
<text x="231.1" y="122.9">4</text>
<text x="120.6" y="130.6">13</text>
<text x="120.6" y="128">14</text>
<text x="231.1" y="130.6">1</text>
<text x="231.1" y="128">2</text>
<text x="10.3" y="135.9">C</text>
<text x="79.3" y="135.3">1</text>
<text x="79.3" y="137.9">2</text>
<text x="89.5" y="137.9">5</text>
<text x="89.5" y="135.3">6</text>
<text x="102.8" y="133.1">21</text>
<text x="103.4" y="135.6">2</text>
<text x="120.6" y="135.6">15</text>
<text x="120.6" y="133.1">16</text>
<text x="408.2" y="135.9">C</text>
<text x="79.3" y="140.4">3</text>
<text x="89.5" y="140.4">4</text>
<text x="103.4" y="138.2">1</text>
<text x="120.6" y="140.7">17</text>
<text x="120.6" y="138.2">18</text>
<text x="120.6" y="143.3">20</text>
<text x="175.8" y="139.4">1</text>
<text x="188.5" y="139.4">3</text>
<text x="208.8" y="141.7">2</text>
<text x="213.9" y="141.7">1</text>
<text x="120.6" y="145.8">19</text>
<text x="182.6" y="146.8" transform="rotate(-90 182.6 146.8)">2</text>
<text x="112.8" y="151.2" transform="rotate(-90 112.8 151.2)">12</text>
<text x="200.4" y="159.5" transform="rotate(-90 200.4 159.5)">1</text>
<text x="202.9" y="160.1" transform="rotate(-90 202.9 160.1)">10</text>
<text x="233" y="161">7</text>
<text x="233" y="158.5">8</text>
<text x="191.1" y="167.4">2</text>
<text x="191.1" y="162.3">3</text>
<text x="213.9" y="162.3">8</text>
<text x="213.9" y="164.8">9</text>
<text x="233" y="166.1">5</text>
<text x="233" y="163.6">6</text>
<text x="191.1" y="172.5">4</text>
<text x="213.9" y="172.5">6</text>
<text x="213.9" y="169.9">7</text>
<text x="233" y="173.7">2</text>
<text x="233" y="171.2">3</text>
<text x="233" y="168.7">4</text>
<text x="202.9" y="177.2" transform="rotate(-90 202.9 177.2)">5</text>
<text x="233" y="176.3">1</text>
<text x="10.3" y="185.9">D</text>
<text x="408.2" y="185.9">D</text>
<text x="10.3" y="235.9">E</text>
<text x="408.3" y="235.9">E</text>
<text x="10.3" y="285.9">F</text>
<text x="35" y="286.9">1</text>
<text x="85" y="286.9">2</text>
<text x="135" y="286.9">3</text>
<text x="185" y="286.9">4</text>
<text x="235" y="286.9">5</text>
<text x="285" y="286.9">6</text>
<text x="335" y="286.9">7</text>
<text x="385" y="286.9">8</text>
<text x="408.3" y="285.9">F</text>
</g>
<g font-size="1.8" fill="#0000c2">
<text x="207" y="28.7">Ports</text>
<text x="213.1" y="28.7">0-3:</text>
<text x="218.9" y="28.7">Qwiic-style</text>
<text x="231.1" y="28.7">connector</text>
<text x="241.6" y="28.7">@ 3.3V</text>
<text x="207" y="30.7">Ports</text>
<text x="207" y="32.8">Port</text>
<text x="212.1" y="32.8">7:</text>
<text x="213.1" y="30.7">4-6:</text>
<text x="215.1" y="32.8">Differential</text>
<text x="218.9" y="30.7">Pin</text>
<text x="223.1" y="30.7">headers</text>
<text x="226.9" y="32.8">I2C</text>
<text x="231.1" y="32.8">@ 3.3V</text>
<text x="231.7" y="30.7">@ 5V</text>
<text x="239.2" y="32.8">w/addl</text>
<text x="247.1" y="32.8">12V</text>
<text x="96.5" y="36.3">We'll</text>
<text x="96.5" y="38.3">Probably</text>
<text x="96.5" y="40.4">two</text>
<text x="100.9" y="40.4">at</text>
<text x="102.2" y="36.3">put</text>
<text x="103.9" y="40.4">each</text>
<text x="106" y="38.3">better</text>
<text x="106.4" y="36.3">these</text>
<text x="109.6" y="40.4">end</text>
<text x="112.6" y="36.3">right</text>
<text x="112.7" y="38.3">if</text>
<text x="114.1" y="40.4">of</text>
<text x="115.2" y="38.3">we</text>
<text x="117.2" y="40.4">the</text>
<text x="118.2" y="36.3">by</text>
<text x="118.8" y="38.3">had</text>
<text x="121.3" y="40.4">slot.</text>
<text x="121.5" y="36.3">the</text>
<text x="123.4" y="38.3">four</text>
<text x="125.6" y="36.3">card</text>
<text x="128.4" y="38.3">caps,</text>
<text x="131" y="36.3">slot.</text>
<text x="122.9" y="97.5">I2C</text>
<text x="127.2" y="97.5">Mux</text>
<text x="152.4" y="118.1">If</text>
<text x="154.9" y="118.1">you</text>
<text x="159.3" y="118.1">want</text>
<text x="164.9" y="118.1">to</text>
<text x="167.9" y="118.1">expand</text>
<text x="175.8" y="118.1">the</text>
<text x="179.9" y="118.1">power</text>
<text x="186.6" y="118.1">delivery</text>
<text x="152.4" y="120.1">of</text>
<text x="152.4" y="122.2">JP1</text>
<text x="152.4" y="124.2">regulators.</text>
<text x="155.4" y="120.1">your</text>
<text x="157" y="122.2">and/or</text>
<text x="160.7" y="120.1">I2C</text>
<text x="164.9" y="122.2">JP2,</text>
<text x="164.9" y="120.1">ports,</text>
<text x="170.1" y="122.2">and</text>
<text x="171.5" y="120.1">you</text>
<text x="174.7" y="122.2">install</text>
<text x="176" y="120.1">can</text>
<text x="180.5" y="120.1">cut</text>
<text x="181.9" y="122.2">additional</text>
<text x="184.7" y="120.1">the</text>
<text x="188.8" y="120.1">bridges</text>
<text x="61.7" y="148.3">Closing</text>
<text x="65.5" y="146.3">Address</text>
<text x="69.9" y="148.3">a</text>
<text x="72.2" y="148.3">switch</text>
<text x="74" y="146.3">defaults</text>
<text x="79.3" y="148.3">sets</text>
<text x="82.9" y="146.3">to</text>
<text x="84.4" y="148.3">the</text>
<text x="85.9" y="146.3">0x70</text>
<text x="88.5" y="148.3">bit</text>
</g>
<g font-size="1.8" fill="#008484">
<text x="55.1" y="38.6">CommanderX16Expansion</text>
<text x="66.1" y="36.2">J1</text>
<text x="39.7" y="47.9">GND</text>
<text x="56.9" y="45.3">-12V</text>
<text x="56.9" y="47.9">GND</text>
<text x="72.4" y="45.3">+12V</text>
<text x="73.7" y="47.9">+5V</text>
<text x="89" y="44">+12V</text>
<text x="94.1" y="46.6">+5V</text>
<text x="108.3" y="47.3">C1</text>
<text x="182.8" y="42.5">+12V</text>
<text x="190.7" y="45.5">VR05S3V3</text>
<text x="194.2" y="43.1">U2</text>
<text x="202.8" y="42.5">+3.3V</text>
<text x="56.9" y="50.4">AUDIO_L</text>
<text x="56.9" y="52.9">AUDIO_R</text>
<text x="71" y="52.9">ROMB7</text>
<text x="73.7" y="50.4">GND</text>
<text x="98.8" y="48.7">C2</text>
<text x="98.8" y="51.2">1uF</text>
<text x="108.3" y="49.7">1uF</text>
<text x="187.7" y="52.6">C12</text>
<text x="190.8" y="49.1">IN</text>
<text x="196.4" y="53.1" transform="rotate(-90 196.4 53.1)">GND</text>
<text x="196.6" y="49.1">OUT</text>
<text x="56.9" y="58">IO4</text>
<text x="56.9" y="55.5">IO3</text>
<text x="71" y="55.5">ROMB0</text>
<text x="71" y="58">ROMB1</text>
<text x="89.5" y="54.2">GND</text>
<text x="187.7" y="55">1uF</text>
<text x="209.9" y="59.3">R4</text>
<text x="218.8" y="59.3">R5</text>
<text x="246.9" y="59">+5V</text>
<text x="254.4" y="59.3">R12</text>
<text x="263.3" y="59.3">R13</text>
<text x="56.9" y="60.6">IO7</text>
<text x="56.9" y="63.1">IO5</text>
<text x="56.9" y="65.6">IO6</text>
<text x="71" y="60.6">ROMB6</text>
<text x="71" y="63.1">ROMB2</text>
<text x="71" y="65.6">ROMB5</text>
<text x="193.5" y="63.4">GND</text>
<text x="203" y="61.4">C4</text>
<text x="203" y="63.9">1uF</text>
<text x="209.9" y="61.8">Rup</text>
<text x="218.8" y="61.8">Rup</text>
<text x="237" y="63">J2</text>
<text x="237" y="60.6">Qwiic</text>
<text x="251.2" y="65.3">C8</text>
<text x="254.4" y="61.8">Rup</text>
<text x="263.3" y="61.8">Rup</text>
<text x="281.4" y="63">J6</text>
<text x="281.4" y="60.6">I2C</text>
<text x="56.9" y="68.2">RESB</text>
<text x="56.9" y="70.7">RDY</text>
<text x="71" y="68.2">ROMB3</text>
<text x="71" y="70.7">ROMB4</text>
<text x="212.6" y="69.8">GND</text>
<text x="251.2" y="67.7">1uF</text>
<text x="257" y="69.8">GND</text>
<text x="56.9" y="73.3">IRQB</text>
<text x="56.9" y="75.8">BE</text>
<text x="73.1" y="73.3">PHI2</text>
<text x="73.5" y="75.8">RWB</text>
<text x="209.9" y="77.1">R6</text>
<text x="218.8" y="77.1">R7</text>
<text x="246.9" y="76.7">+5V</text>
<text x="254.4" y="77.1">R14</text>
<text x="263.3" y="77.1">R15</text>
<text x="56.9" y="78.3">NMIB</text>
<text x="56.9" y="80.9">SYNC</text>
<text x="56.9" y="83.4">A0</text>
<text x="73.8" y="78.3">MLB</text>
<text x="75" y="80.9">D0</text>
<text x="75" y="83.4">D1</text>
<text x="203" y="79.2">C5</text>
<text x="203" y="81.7">1uF</text>
<text x="209.9" y="79.5">Rup</text>
<text x="218.8" y="79.5">Rup</text>
<text x="237" y="80.8">J3</text>
<text x="237" y="78.4">Qwiic</text>
<text x="251.2" y="83">C9</text>
<text x="254.4" y="79.5">Rup</text>
<text x="263.3" y="79.5">Rup</text>
<text x="281.4" y="80.8">J7</text>
<text x="281.4" y="78.4">I2C</text>
<text x="56.9" y="86">A1</text>
<text x="56.9" y="88.5">A2</text>
<text x="75" y="86">D2</text>
<text x="75" y="88.5">D3</text>
<text x="170.1" y="89.4">+12V</text>
<text x="212.6" y="87.5">GND</text>
<text x="251.2" y="85.5">1uF</text>
<text x="257" y="87.5">GND</text>
<text x="56.9" y="91">A3</text>
<text x="56.9" y="93.6">A4</text>
<text x="75" y="91">D4</text>
<text x="75" y="93.6">D5</text>
<text x="178" y="92.5">VR05S3V3</text>
<text x="181.5" y="90.1">U3</text>
<text x="205.7" y="93.5">Power</text>
<text x="210.3" y="91.1">JP1</text>
<text x="212.5" y="93.5">Bridge</text>
<text x="56.9" y="96.1">A5</text>
<text x="56.9" y="98.7">A6</text>
<text x="56.9" y="101.2">A7</text>
<text x="74" y="101.2">A15</text>
<text x="75" y="96.1">D6</text>
<text x="75" y="98.7">D7</text>
<text x="104.4" y="99.2">0.1uF</text>
<text x="105.8" y="96.8">C3</text>
<text x="111" y="97.1">+5V</text>
<text x="175" y="102">1uF</text>
<text x="175" y="99.5">C13</text>
<text x="178.1" y="96.1">IN</text>
<text x="183.7" y="100.1" transform="rotate(-90 183.7 100.1)">GND</text>
<text x="183.9" y="96.1">OUT</text>
<text x="222.9" y="96.1">+3.3V</text>
<text x="56.9" y="103.7">A8</text>
<text x="56.9" y="106.3">A9</text>
<text x="74" y="103.7">A14</text>
<text x="74" y="106.3">A13</text>
<text x="94.3" y="102.5">GND</text>
<text x="115.2" y="102.1">U1</text>
<text x="115.2" y="104.6">TCA9548APWR</text>
<text x="209.9" y="106.3">R8</text>
<text x="218.8" y="106.3">R9</text>
<text x="237" y="107.6">Qwiic</text>
<text x="246.9" y="106">+5V</text>
<text x="254.4" y="106.3">R16</text>
<text x="263.3" y="106.3">R17</text>
<text x="281.4" y="107.6">I2C</text>
<text x="39.7" y="113.9">GND</text>
<text x="56.9" y="108.8">A10</text>
<text x="56.9" y="111.4">A11</text>
<text x="56.9" y="113.9">GND</text>
<text x="74" y="111.4">SDA</text>
<text x="74" y="108.8">A12</text>
<text x="74" y="113.9">SCL</text>
<text x="105.9" y="108.8">SCL</text>
<text x="105.9" y="111.4">SDA</text>
<text x="113.9" y="109.7" transform="rotate(-90 113.9 109.7)">VCC</text>
<text x="116.2" y="111.4">SD0</text>
<text x="116.2" y="108.8">SC0</text>
<text x="116.2" y="113.9">SC1</text>
<text x="180.8" y="110.4">GND</text>
<text x="203" y="108.4">C6</text>
<text x="203" y="110.9">1uF</text>
<text x="209.9" y="108.8">Rup</text>
<text x="218.8" y="108.8">Rup</text>
<text x="237" y="110">J4</text>
<text x="251.2" y="112.2">C10</text>
<text x="254.4" y="108.8">Rup</text>
<text x="263.3" y="108.8">Rup</text>
<text x="281.4" y="110">J8</text>
<text x="38.5" y="119">+12V</text>
<text x="39.7" y="116.4">+5V</text>
<text x="56.9" y="116.4">+5V</text>
<text x="56.9" y="119">+12V</text>
<text x="72.4" y="119">-12V</text>
<text x="73.7" y="116.4">GND</text>
<text x="90.8" y="116.4">GND</text>
<text x="116.2" y="116.4">SD1</text>
<text x="116.2" y="119">SC2</text>
<text x="212.6" y="116.8">GND</text>
<text x="251.2" y="114.7">1uF</text>
<text x="257" y="116.8">GND</text>
<text x="105.9" y="121.5">~{RESET}</text>
<text x="116.2" y="124.1">SC3</text>
<text x="116.2" y="121.5">SD2</text>
<text x="209.9" y="125.4">R10</text>
<text x="218.8" y="125.4">R11</text>
<text x="79.4" y="130">SW_DIP_x03</text>
<text x="83.1" y="127.5">SW1</text>
<text x="116.2" y="126.6">SD3</text>
<text x="116.2" y="131.7">SD4</text>
<text x="116.2" y="129.1">SC4</text>
<text x="203" y="127.5">C7</text>
<text x="203" y="129.9">1uF</text>
<text x="209.9" y="127.8">Rup</text>
<text x="218.8" y="127.8">Rup</text>
<text x="237" y="129.1">J5</text>
<text x="237" y="126.7">Qwiic</text>
<text x="63.9" y="134.2">+5V</text>
<text x="105.9" y="136.8">A1</text>
<text x="105.9" y="134.2">A2</text>
<text x="116.2" y="136.8">SD5</text>
<text x="116.2" y="134.2">SC5</text>
<text x="170.1" y="133.9">+12V</text>
<text x="178" y="136.9">VR05S3V3</text>
<text x="181.5" y="134.5">U5</text>
<text x="212.6" y="135.8">GND</text>
<text x="95.6" y="141.9">R1</text>
<text x="105.9" y="139.3">A0</text>
<text x="116.2" y="141.8">SD6</text>
<text x="116.2" y="139.3">SC6</text>
<text x="175" y="144">C16</text>
<text x="178.1" y="140.6">IN</text>
<text x="183.9" y="140.6">OUT</text>
<text x="208.3" y="138">JP2</text>
<text x="222.9" y="140.6">+3.3V</text>
<text x="95.6" y="144.3">10k</text>
<text x="96.9" y="147">R2</text>
<text x="96.9" y="149.4">10k</text>
<text x="113.9" y="148.1" transform="rotate(-90 113.9 148.1)">GND</text>
<text x="116.2" y="146.9">SD7</text>
<text x="116.2" y="144.4">SC7</text>
<text x="175" y="146.4">1uF</text>
<text x="183.7" y="144.5" transform="rotate(-90 183.7 144.5)">GND</text>
<text x="208.3" y="144.4">Power</text>
<text x="215.1" y="144.4">Bridge</text>
<text x="98.2" y="152.1">R3</text>
<text x="98.2" y="154.5">10k</text>
<text x="180.8" y="154.9">GND</text>
<text x="198.6" y="151.7">+5V</text>
<text x="221.1" y="151.4">C14</text>
<text x="221.3" y="153.8">1uF</text>
<text x="93.2" y="161.2">GND</text>
<text x="111" y="158.7">GND</text>
<text x="173.8" y="166.9">C11</text>
<text x="193.5" y="163.4">EN</text>
<text x="201.5" y="166.1" transform="rotate(-90 201.5 166.1)">V_{DD(A)}</text>
<text x="204.1" y="166.3" transform="rotate(-90 204.1 166.3)">V_{DD(B)}</text>
<text x="206.4" y="166">DSDAM</text>
<text x="206.5" y="163.4">DSDAP</text>
<text x="222.6" y="164.7">GND</text>
<text x="251" y="167.3">J10</text>
<text x="173.8" y="169.3">0.1uF</text>
<text x="193.5" y="168.5">SDA</text>
<text x="193.5" y="173.6">SCL</text>
<text x="206.4" y="173.6">DSCLM</text>
<text x="206.6" y="171">DSCLP</text>
<text x="221.4" y="172.3">+12V</text>
<text x="251" y="169.7">RJ45</text>
<text x="204.1" y="174.8" transform="rotate(-90 204.1 174.8)">V_{SS}</text>
<text x="205.4" y="177.8">U4</text>
<text x="201.2" y="185.3">GND</text>
<text x="205.4" y="180.3">PCA9615DP</text>
<text x="233.5" y="183.3">1uF</text>
<text x="233.5" y="180.8">C15</text>
<text x="229.1" y="191.7">GND</text>
</g>
<g font-size="1.8">
<text x="208.3" y="54.3">SC0</text>
<text x="223.5" y="59.3">SD0</text>
<text x="252.7" y="54.3">SC4</text>
<text x="268" y="59.3">SD4</text>
<text x="41.9" y="67">RESB</text>
<text x="208.3" y="72">SC1</text>
<text x="223.5" y="77.1">SD1</text>
<text x="252.7" y="72">SC5</text>
<text x="268" y="77.1">SD5</text>
<text x="208.3" y="101.3">SC2</text>
<text x="252.7" y="101.3">SC6</text>
<text x="128.2" y="107.6">SC0</text>
<text x="223.5" y="106.3">SD2</text>
<text x="268" y="106.3">SD6</text>
<text x="128.2" y="112.7">SC1</text>
<text x="128.2" y="110.1">SD0</text>
<text x="128.2" y="115.2">SD1</text>
<text x="128.2" y="117.8">SC2</text>
<text x="198.3" y="119">ALT3.3V</text>
<text x="95.2" y="120.3">RESB</text>
<text x="128.2" y="125.4">SD3</text>
<text x="128.2" y="120.3">SD2</text>
<text x="128.2" y="122.8">SC3</text>
<text x="208.3" y="120.3">SC3</text>
<text x="223.5" y="125.4">SD3</text>
<text x="128.2" y="130.5">SD4</text>
<text x="128.2" y="127.9">SC4</text>
<text x="128.2" y="135.5">SD5</text>
<text x="128.2" y="133">SC5</text>
<text x="128.2" y="143.2">SC7</text>
<text x="128.2" y="138.1">SC6</text>
<text x="128.2" y="140.6">SD6</text>
<text x="128.2" y="145.7">SD7</text>
<text x="208.8" y="155.9">DIFF3.3V</text>
<text x="180.3" y="167.3">SD7</text>
<text x="180.3" y="172.4">SC7</text>
</g>
</svg>
